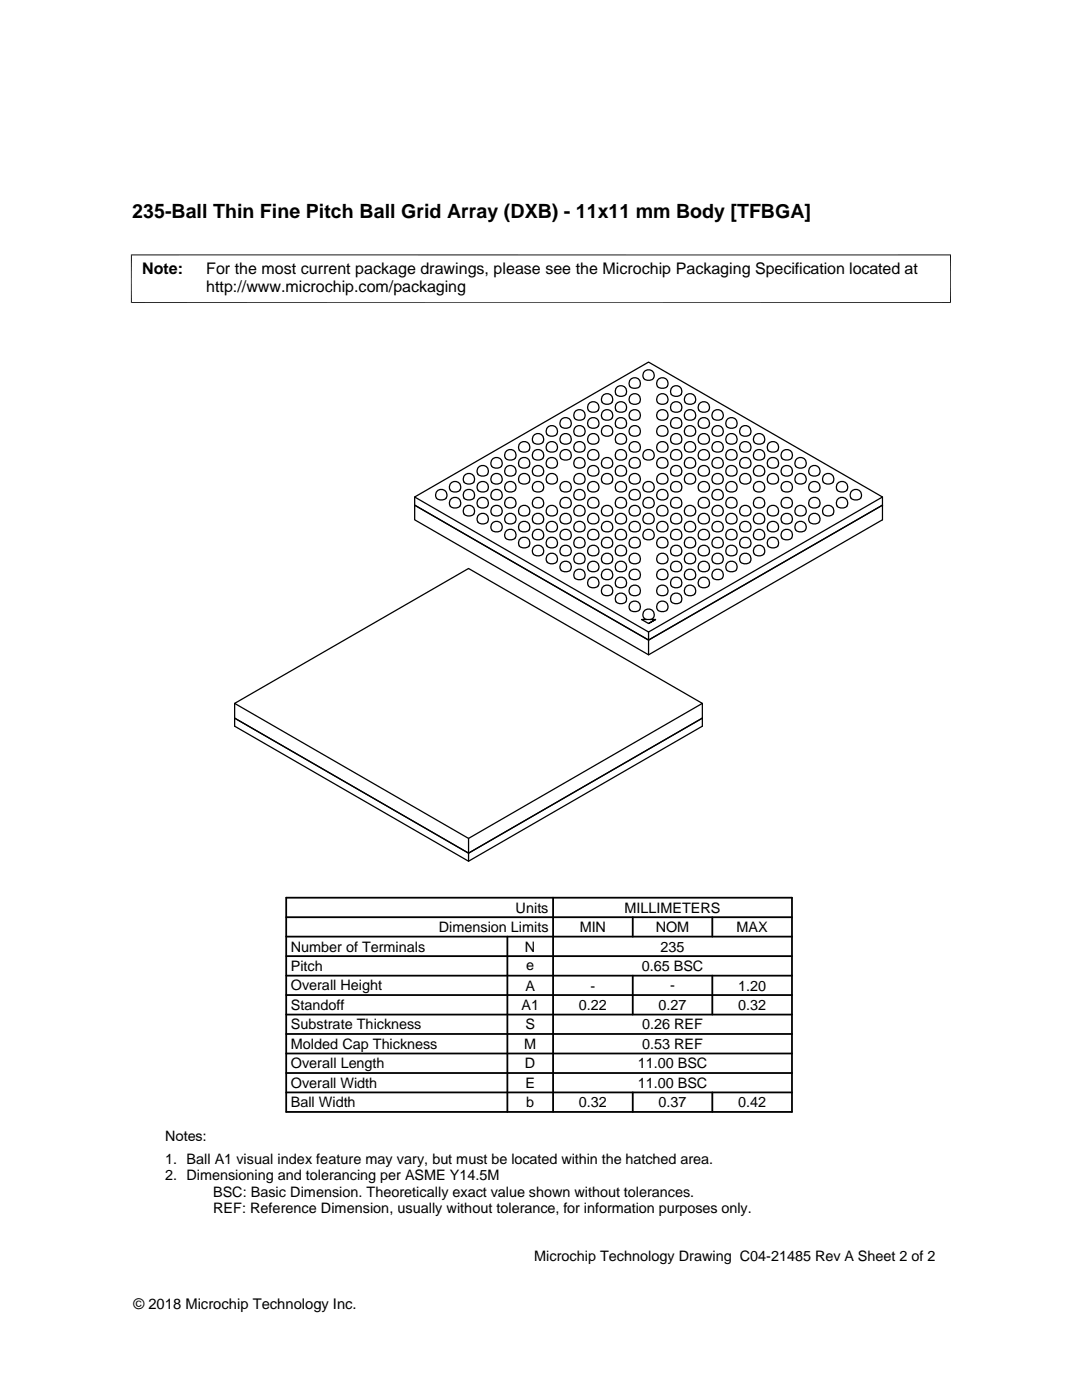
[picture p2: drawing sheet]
<svg xmlns="http://www.w3.org/2000/svg" width="216mm" height="279mm" viewBox="0 0 216 279" stroke-linecap="round" stroke-linejoin="round" font-family="sans-serif">
<g fill="none" stroke="#000" stroke-width=".25">
<path d="M125.8 75.7a1.1 1.1 0 0 1 1.7 0 1.1 1.1 0 0 1-.4 1.7 1.26 1.26 0 0 1-1.5-.6v-.6zM131.3 75.7a1.13 1.13 0 0 1 1.6-.2 1.13 1.13 0 0 1 .2 1.6 1.13 1.13 0 0 1-1.5 .3l-.3-.2a1.1 1.1 0 0 1 0-1.5zM82.7 99.2l46.7-26.9 46.7 26.9-46.7 26.9zM82.7 99.2v1.6l46.7 26.9 46.7-26.9-46.7 26.9-46.7-26.9v2.9l46.7 27 46.7-27v-4.5M87.2 98a1.14 1.14 0 0 1 1.6-.2 1.14 1.14 0 0 1 .2 1.6 1.14 1.14 0 0 1-1.6 .3l-.4-.6v-.6zM92.7 98a1.11 1.11 0 0 1 1.7 0 1.11 1.11 0 0 1-.2 1.7 1.12 1.12 0 0 1-1.3 0 1.12 1.12 0 0 1-.4-1.2zM95.5 96.4a1.13 1.13 0 0 1 1.5-.1 1.13 1.13 0 0 1 .3 1.5 1.13 1.13 0 0 1-1.6 .3l-.3-.2a1.15 1.15 0 0 1 .1-1.5zM98.2 98a1.13 1.13 0 0 1 1.6-.2 1.13 1.13 0 0 1 .2 1.6 1.13 1.13 0 0 1-1.5 .3l-.5-.6v-.6zM101 90.1a1.13 1.13 0 0 1 1.5-.2 1.13 1.13 0 0 1 .3 1.5 1.13 1.13 0 0 1-1.6 .3l-.5-.5v-.7zM106.5 90.1a1.14 1.14 0 0 1 1.6-.2 1.14 1.14 0 0 1 .2 1.5 1.14 1.14 0 0 1-1.6 .3l-.3-.2a1.12 1.12 0 0 1 .1-1.4zM112 90.1a1.13 1.13 0 0 1 1.6-.2 1.13 1.13 0 0 1 .2 1.5 1.13 1.13 0 0 1-1.5 .3l-.5-.5v-.7zM114.8 98a1.11 1.11 0 0 1 1.7 0 1.11 1.11 0 0 1-.3 1.7 1.12 1.12 0 0 1-1.2-.1 1.12 1.12 0 0 1-.5-1.1z"/>
<path d="M117.5 90.1a1.14 1.14 0 0 1 1.6-.2 1.14 1.14 0 0 1 .2 1.5 1.14 1.14 0 0 1-1.5 .3l-.5-.5v-.7zM123 90.1a1.11 1.11 0 0 1 1.7-.1 1.11 1.11 0 0 1-.2 1.7 1.12 1.12 0 0 1-1.2 0 1.12 1.12 0 0 1-.5-1.2zM123 80.5a1.13 1.13 0 0 1 1.6-.2 1.13 1.13 0 0 1 .2 1.6 1.13 1.13 0 0 1-1.5 .3l-.3-.2a1.17 1.17 0 0 1 0-1.5zM123 96.4a1.13 1.13 0 0 1 1.6-.2 1.13 1.13 0 0 1 .2 1.6 1.13 1.13 0 0 1-1.5 .3l-.3-.2a1.17 1.17 0 0 1 0-1.5zM125.8 98a1.11 1.11 0 0 1 1.7 0 1.11 1.11 0 0 1-.2 1.7 1.12 1.12 0 0 1-1.3 0 1.12 1.12 0 0 1-.4-1.2zM125.8 88.5a1.13 1.13 0 0 1 1.6-.2 1.13 1.13 0 0 1 .2 1.5 1.13 1.13 0 0 1-1.6 .3l-.2-.2a1.15 1.15 0 0 1 0-1.4zM125.8 82.1a1.13 1.13 0 0 1 1.6-.2 1.13 1.13 0 0 1 .2 1.6 1.13 1.13 0 0 1-1.6 .3l-.2-.2a1.15 1.15 0 0 1 0-1.5zM128.6 90.1a1.13 1.13 0 0 1 1.5-.2 1.13 1.13 0 0 1 .3 1.5 1.13 1.13 0 0 1-1.6 .3l-.5-.5v-.7zM131.3 98a1.13 1.13 0 0 1 1.6-.2 1.13 1.13 0 0 1 .2 1.6 1.13 1.13 0 0 1-1.5 .3l-.5-.6v-.6zM134.1 90.1a1.11 1.11 0 0 1 1.7-.1 1.11 1.11 0 0 1-.3 1.7 1.12 1.12 0 0 1-1.2 0 1.12 1.12 0 0 1-.5-1.2zM139.6 90.1a1.13 1.13 0 0 1 1.6-.2 1.13 1.13 0 0 1 .2 1.5 1.13 1.13 0 0 1-1.6 .3l-.5-.5v-.7zM142.3 98a1.13 1.13 0 0 1 1.6-.2 1.13 1.13 0 0 1 .3 1.6 1.13 1.13 0 0 1-1.6 .3l-.5-.6v-.6z"/>
<path d="M145.1 90.1a1.11 1.11 0 0 1 1.7-.1 1.11 1.11 0 0 1-.2 1.7 1.12 1.12 0 0 1-1.3 0 1.12 1.12 0 0 1-.4-1.2zM150.6 90.1a1.13 1.13 0 0 1 1.6-.2 1.13 1.13 0 0 1 .2 1.5 1.13 1.13 0 0 1-1.5 .3l-.5-.5v-.7zM153.4 88.5a1.13 1.13 0 0 1 1.5-.2 1.13 1.13 0 0 1 .3 1.5 1.13 1.13 0 0 1-1.6 .3l-.3-.2a1.17 1.17 0 0 1 .1-1.4zM156.1 90.1a1.13 1.13 0 0 1 1.6-.2 1.13 1.13 0 0 1 .2 1.5 1.13 1.13 0 0 1-1.5 .3l-.3-.2a1.13 1.13 0 0 1 0-1.4zM156.1 96.4a1.13 1.13 0 0 1 1.6-.2 1.13 1.13 0 0 1 .2 1.6 1.13 1.13 0 0 1-1.5 .3l-.3-.2a1.16 1.16 0 0 1 0-1.5zM169.9 98a1.13 1.13 0 0 1 1.6-.2 1.13 1.13 0 0 1 .2 1.6 1.13 1.13 0 0 1-1.5 .3l-.5-.6v-.6zM101 106a1.13 1.13 0 0 1 1.5-.2 1.13 1.13 0 0 1 .3 1.6 1.13 1.13 0 0 1-1.6 .2l-.5-.5v-.6zM106.5 106a1.14 1.14 0 0 1 1.6-.2 1.14 1.14 0 0 1 .2 1.6 1.14 1.14 0 0 1-1.6 .2l-.3-.2a1.12 1.12 0 0 1 .1-1.4zM112 106a1.13 1.13 0 0 1 1.6-.2 1.13 1.13 0 0 1 .2 1.6 1.13 1.13 0 0 1-1.5 .2l-.5-.5v-.6zM114.8 114a1.11 1.11 0 0 1 1.7-.1 1.11 1.11 0 0 1-.3 1.7 1.12 1.12 0 0 1-1.2 0 1.12 1.12 0 0 1-.5-1.2zM117.5 106a1.14 1.14 0 0 1 1.6-.2 1.14 1.14 0 0 1 .2 1.6 1.14 1.14 0 0 1-1.5 .2l-.5-.5v-.7zM120.3 114a1.13 1.13 0 0 1 1.6-.3 1.13 1.13 0 0 1 .2 1.6 1.13 1.13 0 0 1-1.6 .3l-.5-.6v-.6z"/>
<path d="M123 106a1.11 1.11 0 0 1 1.7 0 1.11 1.11 0 0 1-.2 1.6 1.12 1.12 0 0 1-1.2 0 1.12 1.12 0 0 1-.5-1.2zM123 112.4a1.13 1.13 0 0 1 1.6-.2 1.13 1.13 0 0 1 .2 1.5 1.13 1.13 0 0 1-1.5 .3l-.3-.2a1.17 1.17 0 0 1 0-1.4zM125.8 114a1.11 1.11 0 0 1 1.7-.1 1.11 1.11 0 0 1-.2 1.7 1.12 1.12 0 0 1-1.3 0 1.12 1.12 0 0 1-.4-1.2zM125.8 104.4a1.13 1.13 0 0 1 1.6-.2 1.13 1.13 0 0 1 .2 1.6 1.13 1.13 0 0 1-1.6 .2l-.2-.1a1.15 1.15 0 0 1 0-1.5zM128.6 106a1.13 1.13 0 0 1 1.5-.2 1.13 1.13 0 0 1 .3 1.6 1.13 1.13 0 0 1-1.6 .2l-.5-.5v-.7zM131.3 114a1.13 1.13 0 0 1 1.6-.3 1.13 1.13 0 0 1 .2 1.6 1.13 1.13 0 0 1-1.5 .3l-.5-.6v-.6zM134.1 106a1.11 1.11 0 0 1 1.7 0 1.11 1.11 0 0 1-.3 1.6 1.12 1.12 0 0 1-1.2 0 1.12 1.12 0 0 1-.5-1.2zM136.8 113.9a1.14 1.14 0 0 1 1.6-.2 1.14 1.14 0 0 1 .2 1.6 1.14 1.14 0 0 1-1.5 .3l-.3-.2a1.12 1.12 0 0 1 0-1.5zM139.6 106a1.13 1.13 0 0 1 1.6-.2 1.13 1.13 0 0 1 .2 1.6 1.13 1.13 0 0 1-1.6 .2l-.5-.5v-.7zM142.3 114a1.13 1.13 0 0 1 1.6-.3 1.13 1.13 0 0 1 .3 1.6 1.13 1.13 0 0 1-1.6 .3l-.5-.6v-.6zM145.1 106a1.11 1.11 0 0 1 1.7 0 1.11 1.11 0 0 1-.2 1.6 1.12 1.12 0 0 1-1.3 0 1.12 1.12 0 0 1-.4-1.2zM150.6 106a1.13 1.13 0 0 1 1.6-.2 1.13 1.13 0 0 1 .2 1.6 1.13 1.13 0 0 1-1.5 .2l-.5-.5v-.7z"/>
<path d="M153.4 104.4a1.13 1.13 0 0 1 1.5-.2 1.13 1.13 0 0 1 .3 1.6 1.13 1.13 0 0 1-1.6 .2l-.3-.1a1.17 1.17 0 0 1 .1-1.5zM156.1 106a1.13 1.13 0 0 1 1.6-.2 1.13 1.13 0 0 1 .2 1.5 1.13 1.13 0 0 1-1.5 .3l-.3-.2a1.13 1.13 0 0 1 0-1.4zM125.8 120.3a1.13 1.13 0 0 1 1.6-.2 1.13 1.13 0 0 1 .2 1.6 1.13 1.13 0 0 1-1.6 .3l-.2-.2a1.15 1.15 0 0 1 0-1.5zM128 123.6l1.4 .8zM128 123.6h2.8l-1.4 .8 1.4-.8M129.1 123.6h-.2a1.09 1.09 0 0 1-.3-1.7 1.09 1.09 0 0 1 1.6 0 1.09 1.09 0 0 1-.3 1.7h-.1M129.4 126.1v4.6M46.8 140.4l46.7-26.9 46.6 26.9-46.6 26.9zM46.8 140.4v4.5l46.7 27 46.6-27v-4.5M46.8 143.3l46.7 27 46.6-27M93.5 167.3v4.6"/>
<circle cx="121.2" cy="79.7" r="1.12"/>
<circle cx="124" cy="78.1" r="1.13"/>
<circle cx="126.7" cy="79.7" r="1.12"/>
<circle cx="129.5" cy="74.9" r="1.12"/>
<circle cx="132.2" cy="79.7" r="1.12"/>
<circle cx="135" cy="78.1" r="1.13"/>
<circle cx="137.7" cy="79.7" r="1.12"/>
<circle cx="90.8" cy="97.2" r="1.12"/>
<circle cx="93.6" cy="95.6" r="1.12"/>
<circle cx="96.4" cy="94" r="1.12"/>
<circle cx="99.1" cy="92.4" r="1.12"/>
<circle cx="99.1" cy="95.6" r="1.12"/>
<circle cx="101.9" cy="97.2" r="1.12"/>
<circle cx="101.9" cy="94" r="1.12"/>
<circle cx="104.6" cy="89.2" r="1.12"/>
<circle cx="104.6" cy="92.4" r="1.13"/>
<circle cx="104.7" cy="95.6" r="1.12"/>
<circle cx="107.4" cy="97.2" r="1.12"/>
<circle cx="107.4" cy="94" r="1.12"/>
<circle cx="107.4" cy="87.6" r="1.12"/>
<circle cx="110.1" cy="89.2" r="1.12"/>
<circle cx="110.2" cy="92.4" r="1.12"/>
<circle cx="110.2" cy="86" r="1.12"/>
<circle cx="110.2" cy="95.6" r="1.12"/>
<circle cx="112.9" cy="97.2" r="1.12"/>
<circle cx="112.9" cy="84.4" r="1.12"/>
<circle cx="112.9" cy="87.6" r="1.12"/>
<circle cx="115.7" cy="82.8" r="1.12"/>
<circle cx="115.7" cy="89.2" r="1.12"/>
<circle cx="115.7" cy="92.4" r="1.13"/>
<circle cx="115.7" cy="86" r="1.13"/>
<circle cx="115.7" cy="95.6" r="1.12"/>
<circle cx="118.4" cy="81.3" r="1.12"/>
<circle cx="118.4" cy="97.2" r="1.12"/>
<circle cx="118.4" cy="84.4" r="1.13"/>
<circle cx="118.4" cy="94" r="1.12"/>
<circle cx="118.4" cy="87.6" r="1.12"/>
<circle cx="121.2" cy="82.8" r="1.12"/>
<circle cx="121.2" cy="92.4" r="1.12"/>
<circle cx="121.2" cy="86" r="1.12"/>
<circle cx="121.2" cy="95.6" r="1.12"/>
<circle cx="124" cy="84.4" r="1.13"/>
<circle cx="124" cy="94" r="1.13"/>
<circle cx="124" cy="87.6" r="1.13"/>
<circle cx="126.7" cy="92.4" r="1.13"/>
<circle cx="126.7" cy="86" r="1.12"/>
<circle cx="126.7" cy="95.6" r="1.12"/>
<circle cx="129.5" cy="97.2" r="1.12"/>
<circle cx="132.2" cy="82.8" r="1.12"/>
<circle cx="132.2" cy="89.2" r="1.12"/>
<circle cx="132.2" cy="92.4" r="1.12"/>
<circle cx="132.2" cy="86" r="1.12"/>
<circle cx="132.2" cy="95.6" r="1.12"/>
<circle cx="135" cy="81.3" r="1.12"/>
<circle cx="135" cy="97.2" r="1.12"/>
<circle cx="135" cy="84.4" r="1.13"/>
<circle cx="135" cy="94" r="1.13"/>
<circle cx="135" cy="87.6" r="1.12"/>
<circle cx="137.7" cy="82.8" r="1.12"/>
<circle cx="137.7" cy="89.2" r="1.12"/>
<circle cx="137.7" cy="92.4" r="1.13"/>
<circle cx="137.7" cy="86" r="1.12"/>
<circle cx="137.7" cy="95.6" r="1.12"/>
<circle cx="140.5" cy="81.3" r="1.12"/>
<circle cx="140.5" cy="97.2" r="1.12"/>
<circle cx="140.5" cy="84.4" r="1.12"/>
<circle cx="140.5" cy="94" r="1.12"/>
<circle cx="140.5" cy="87.6" r="1.12"/>
<circle cx="143.2" cy="82.8" r="1.12"/>
<circle cx="143.2" cy="89.2" r="1.12"/>
<circle cx="143.2" cy="92.4" r="1.12"/>
<circle cx="143.2" cy="86" r="1.12"/>
<circle cx="143.2" cy="95.6" r="1.12"/>
<circle cx="146" cy="97.2" r="1.12"/>
<circle cx="146" cy="84.4" r="1.13"/>
<circle cx="146" cy="94" r="1.13"/>
<circle cx="146" cy="87.6" r="1.12"/>
<circle cx="148.8" cy="89.2" r="1.12"/>
<circle cx="148.8" cy="92.4" r="1.13"/>
<circle cx="148.8" cy="86" r="1.12"/>
<circle cx="148.8" cy="95.6" r="1.12"/>
<circle cx="151.5" cy="97.2" r="1.12"/>
<circle cx="151.5" cy="94" r="1.12"/>
<circle cx="151.5" cy="87.6" r="1.12"/>
<circle cx="154.3" cy="92.4" r="1.13"/>
<circle cx="154.3" cy="95.6" r="1.12"/>
<circle cx="157" cy="94" r="1.12"/>
<circle cx="159.8" cy="92.4" r="1.12"/>
<circle cx="159.8" cy="95.6" r="1.12"/>
<circle cx="162.5" cy="97.2" r="1.12"/>
<circle cx="162.5" cy="94" r="1.12"/>
<circle cx="165.3" cy="95.6" r="1.12"/>
<circle cx="168.1" cy="97.2" r="1.12"/>
<circle cx="90.9" cy="100.4" r="1.12"/>
<circle cx="93.6" cy="101.9" r="1.13"/>
<circle cx="96.4" cy="100.4" r="1.13"/>
<circle cx="96.4" cy="103.5" r="1.12"/>
<circle cx="99.1" cy="105.1" r="1.12"/>
<circle cx="99.1" cy="101.9" r="1.12"/>
<circle cx="101.9" cy="100.4" r="1.12"/>
<circle cx="101.9" cy="103.5" r="1.12"/>
<circle cx="104.6" cy="105.1" r="1.12"/>
<circle cx="104.6" cy="108.3" r="1.13"/>
<circle cx="104.6" cy="101.9" r="1.13"/>
<circle cx="107.4" cy="100.4" r="1.13"/>
<circle cx="107.4" cy="109.9" r="1.12"/>
<circle cx="107.4" cy="103.5" r="1.12"/>
<circle cx="110.1" cy="105.1" r="1.12"/>
<circle cx="110.2" cy="108.3" r="1.12"/>
<circle cx="110.2" cy="101.9" r="1.12"/>
<circle cx="110.2" cy="111.5" r="1.12"/>
<circle cx="112.9" cy="113.1" r="1.12"/>
<circle cx="112.9" cy="100.3" r="1.12"/>
<circle cx="112.9" cy="109.9" r="1.12"/>
<circle cx="112.9" cy="103.5" r="1.12"/>
<circle cx="115.7" cy="105.1" r="1.12"/>
<circle cx="115.7" cy="108.3" r="1.13"/>
<circle cx="115.7" cy="101.9" r="1.13"/>
<circle cx="115.7" cy="111.5" r="1.12"/>
<circle cx="118.4" cy="113.1" r="1.12"/>
<circle cx="118.4" cy="100.4" r="1.13"/>
<circle cx="118.4" cy="109.9" r="1.12"/>
<circle cx="118.4" cy="116.3" r="1.12"/>
<circle cx="118.4" cy="103.5" r="1.12"/>
<circle cx="121.2" cy="105.1" r="1.12"/>
<circle cx="121.2" cy="108.3" r="1.12"/>
<circle cx="121.2" cy="101.9" r="1.12"/>
<circle cx="121.2" cy="117.9" r="1.12"/>
<circle cx="121.2" cy="111.5" r="1.12"/>
<circle cx="124" cy="100.3" r="1.13"/>
<circle cx="124" cy="109.9" r="1.13"/>
<circle cx="124" cy="116.3" r="1.13"/>
<circle cx="124" cy="103.5" r="1.12"/>
<circle cx="124" cy="119.4" r="1.12"/>
<circle cx="126.7" cy="108.3" r="1.13"/>
<circle cx="126.7" cy="101.9" r="1.12"/>
<circle cx="126.7" cy="117.9" r="1.12"/>
<circle cx="126.7" cy="111.5" r="1.12"/>
<circle cx="129.5" cy="100.4" r="1.12"/>
<circle cx="129.5" cy="103.5" r="1.12"/>
<circle cx="132.2" cy="105.1" r="1.12"/>
<circle cx="132.2" cy="108.3" r="1.12"/>
<circle cx="132.2" cy="117.9" r="1.12"/>
<circle cx="132.2" cy="101.9" r="1.12"/>
<circle cx="132.2" cy="111.5" r="1.12"/>
<circle cx="135" cy="113.1" r="1.12"/>
<circle cx="135" cy="100.3" r="1.13"/>
<circle cx="135" cy="116.3" r="1.13"/>
<circle cx="135" cy="109.9" r="1.13"/>
<circle cx="135" cy="103.5" r="1.12"/>
<circle cx="135" cy="119.4" r="1.12"/>
<circle cx="137.7" cy="105.1" r="1.12"/>
<circle cx="137.7" cy="108.3" r="1.13"/>
<circle cx="137.7" cy="117.9" r="1.12"/>
<circle cx="137.7" cy="101.9" r="1.12"/>
<circle cx="137.7" cy="111.5" r="1.12"/>
<circle cx="140.5" cy="113.1" r="1.12"/>
<circle cx="140.5" cy="100.4" r="1.12"/>
<circle cx="140.5" cy="109.9" r="1.12"/>
<circle cx="140.5" cy="116.3" r="1.12"/>
<circle cx="140.5" cy="103.5" r="1.12"/>
<circle cx="143.2" cy="105.1" r="1.12"/>
<circle cx="143.2" cy="108.3" r="1.12"/>
<circle cx="143.2" cy="101.9" r="1.12"/>
<circle cx="143.2" cy="111.5" r="1.12"/>
<circle cx="146" cy="113.1" r="1.12"/>
<circle cx="146" cy="100.3" r="1.13"/>
<circle cx="146" cy="109.9" r="1.13"/>
<circle cx="146" cy="103.5" r="1.12"/>
<circle cx="148.8" cy="105.1" r="1.12"/>
<circle cx="148.8" cy="108.3" r="1.13"/>
<circle cx="148.8" cy="101.9" r="1.12"/>
<circle cx="148.8" cy="111.5" r="1.12"/>
<circle cx="151.5" cy="100.4" r="1.12"/>
<circle cx="151.5" cy="109.9" r="1.12"/>
<circle cx="151.5" cy="103.5" r="1.12"/>
<circle cx="154.3" cy="108.3" r="1.13"/>
<circle cx="154.3" cy="101.9" r="1.13"/>
<circle cx="157" cy="100.4" r="1.12"/>
<circle cx="157" cy="103.5" r="1.12"/>
<circle cx="159.8" cy="105.1" r="1.12"/>
<circle cx="159.8" cy="101.9" r="1.12"/>
<circle cx="162.5" cy="100.4" r="1.12"/>
<circle cx="162.5" cy="103.5" r="1.12"/>
<circle cx="165.3" cy="101.9" r="1.13"/>
<circle cx="168.1" cy="100.4" r="1.13"/>
<circle cx="132.2" cy="121" r="1.12"/>
</g>
<path d="M26.1 50.9h163.7M26.2 50.8v9.7M189.7 50.8v9.7M26.1 60.4h163.7" fill="none" stroke="#000" stroke-width=".2"/>
<g fill="none" stroke="#000" stroke-width=".36">
<path d="M57.1 179.2h100.9v42.7h-100.9zM110.4 179.2v42.7M57.1 198.6h100.9M57.1 194.7h100.9M57.1 190.8h100.9M57.1 186.9h100.9M57.1 183h100.9M101.2 186.9v35M126.3 183v3.9M126.3 194.7v7.8M142.1 183v3.9M142.1 194.7v7.8"/>
<path d="M57.1 206.4h100.9M57.1 210.2h100.9M57.1 202.5h100.9M57.1 218h100.9M57.1 214.1h100.9M126.3 218v3.9M142.1 218v3.9"/>
</g>
<text font-size="3.9" x="26.4" y="43.5">235-Ball Thin Fine Pitch Ball Grid Array (DXB) - 11x11 mm Body [TFBGA]</text>
<g font-size="3.2">
<text x="28.4" y="54.6">Note:</text>
<text x="41.1" y="58.3">http://www.microchip.com/packaging</text>
<text x="41.1" y="54.6">For the most current package drawings, please see the Microchip Packaging Specification located at</text>
</g>
<g font-size="2.9">
<text x="102.9" y="182.1">Units</text>
<text x="124.6" y="182.1">MILLIMETERS</text>
<text x="58" y="189.9">Number of Terminals</text>
<text x="87.6" y="186">Dimension Limits</text>
<text x="104.8" y="189.9">N</text>
<text x="115.7" y="186">MIN</text>
<text x="130.8" y="186">NOM</text>
<text x="131.8" y="189.9">235</text>
<text x="147" y="186">MAX</text>
<text x="58" y="197.7">Overall Height</text>
<text x="58" y="193.8">Pitch</text>
<text x="104.8" y="197.7">A</text>
<text x="105" y="193.5">e</text>
<text x="117.8" y="197.7">-</text>
<text x="128" y="193.8">0.65 BSC</text>
<text x="133.7" y="197.7">-</text>
<text x="147.3" y="197.7">1.20</text>
<text x="58" y="201.6">Standoff</text>
<text x="104.1" y="201.6">A1</text>
<text x="115.5" y="201.6">0.22</text>
<text x="131.4" y="201.6">0.27</text>
<text x="147.3" y="201.6">0.32</text>
<text x="58" y="209.3">Molded Cap Thickness</text>
<text x="58" y="205.4">Substrate Thickness</text>
<text x="104.6" y="209.3">M</text>
<text x="104.8" y="205.4">S</text>
<text x="128.1" y="205.4">0.26 REF</text>
<text x="128.1" y="209.3">0.53 REF</text>
<text x="58" y="213.2">Overall Length</text>
<text x="104.8" y="213.2">D</text>
<text x="127.3" y="213.2">11.00 BSC</text>
<text x="58" y="221">Ball Width</text>
<text x="58" y="217.1">Overall Width</text>
<text x="104.8" y="217.1">E</text>
<text x="105" y="221">b</text>
<text x="115.5" y="221">0.32</text>
<text x="127.3" y="217.1">11.00 BSC</text>
<text x="131.4" y="221">0.37</text>
<text x="147.3" y="221">0.42</text>
<text x="32.9" y="227.6">Notes:</text>
<text x="32.9" y="232.2">1. Ball A1 visual index feature may vary, but must be located within the hatched area.</text>
<text x="32.9" y="235.5">2. Dimensioning and tolerancing per ASME Y14.5M</text>
<text x="42.5" y="238.8">BSC: Basic Dimension. Theoretically exact value shown without tolerances.</text>
<text x="42.5" y="242.2">REF: Reference Dimension, usually without tolerance, for information purposes only.</text>
<text x="106.6" y="251.7">Microchip Technology Drawing C04-21485 Rev A Sheet 2 of 2</text>
<text x="26.6" y="261.3">© 2018 Microchip Technology Inc.</text>
</g>
</svg>
